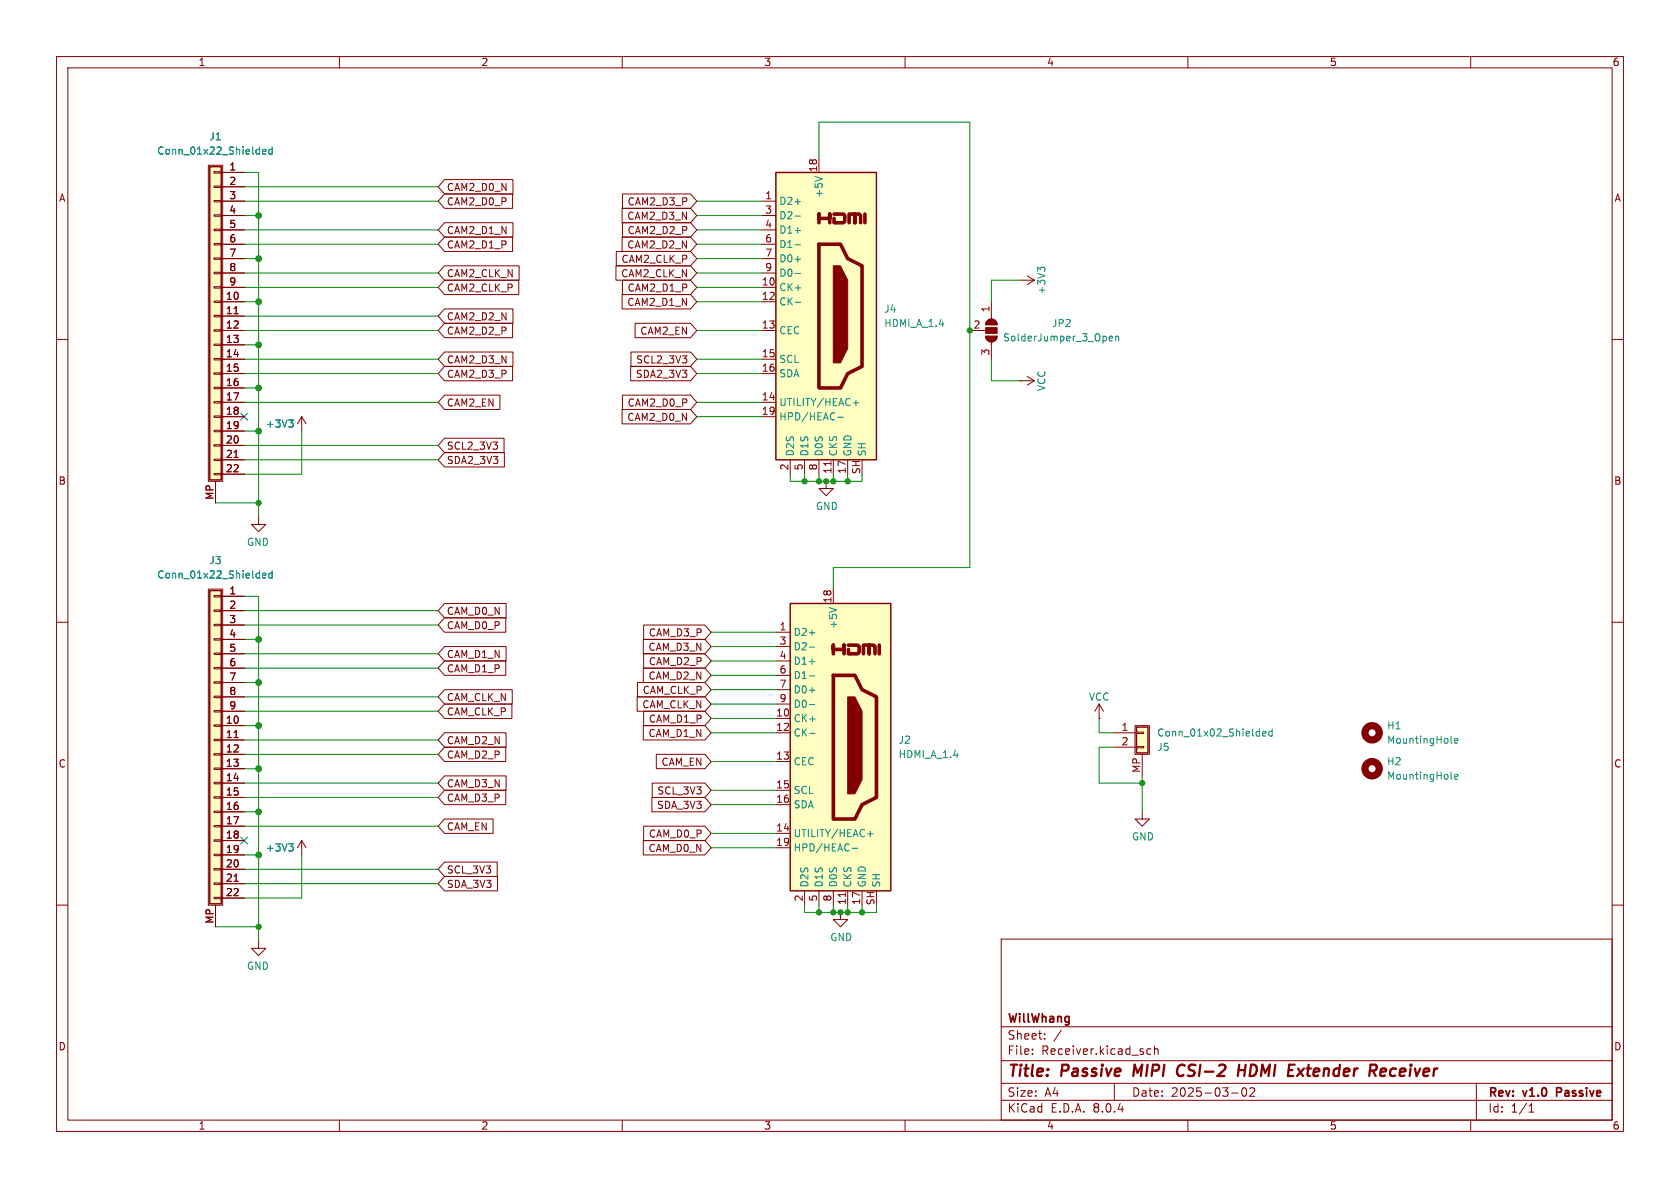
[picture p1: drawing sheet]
<svg xmlns="http://www.w3.org/2000/svg" width="297mm" height="210mm" viewBox="0 0 297 210" stroke-linecap="round" stroke-linejoin="round" font-family="sans-serif">
<g fill="none" stroke="#840000" stroke-width=".18">
<path d="M10 10h277v190h-277zM12 12h273v186h-273zM60 10v2M110 10v2M160 10v2M210 10v2M260 10v2M10 60h2M285 60h2M10 110h2M285 110h2M194.3 127h.1"/>
<path d="M194.3 124.5l-.8 1.2M194.3 124.5v2.5M194.3 124.5l.8 1.2M10 160h2M201.9 143.5v1.3h1.3l-1.3 1.3-1.2-1.3h1.2M285 160h2M177 166h108v32h-108zM60 198v2M110 198v2M160 198v2M177 194.5h108M177 191.5h108"/>
<path d="M177 187.5h108M177 181.5h108M182.5 186.3v.1M182.5 185.5v.1M184.7 183.6v.1M184.7 182.8v.1M187.6 182.1l-1.3 2M197 191.5v3M202.7 186.1l.3 .3 .5-.1M203.5 185.5l-.5-.1-.3 .3M204.1 185.5l.2-.1 .4 .1v.9M204.1 184.9v1.5"/>
<path d="M210 198v2M217.7 193.2h1.2M219.7 192.4l.2-.1a.81 .81 0 0 1 .6 .6 .81 .81 0 0 1-.3 .8l-.2 .1a.81 .81 0 0 1-.3-1.4zM221 192.4l.5-.1 .2 .1 .1 .3-.9 1.1h.9M260 198v2M261 191.5v6.5M270.3 196.6h.9M270.3 195.5l.4-.4v1.5"/>
</g>
<path d="M275.2 193.1h.6M275.8 192.3h-.6v1.5" fill="none" stroke="#840000" stroke-width=".3"/>
<path d="M200.6 188.2l-.3 2M208.1 189.7a.63 .63 0 0 0 1 .4M209.1 188.2a.88 .88 0 0 0-1 .9M219 189.2h1.1M219.1 188.2l-.3 2M220.2 188.2l-.2 2M229.5 188.9l.8 1.3M230.5 188.9l-1.2 1.3M244.1 190.1l.2 .1 .5-.1M244.1 189.2l.3-.3h.4l.3 .3-.1 .2-.9 .1" fill="none" stroke="#840000" stroke-width=".4"/>
<path d="M139.7 106.7h17.8v50.8h-17.8z" fill="#ffffc2"/>
<path d="M147.3 115.6v-1.6v.8h1.9v-.8v1.6M147.3 119.4h3.8l1.3 2.5 2.5 1.3v17.8l-2.5 1.2-1.3 2.6h-3.8zM150 114h1.6l.3 .3v1l-.3 .3h-1.6v-.8M152.7 115.6v-1.6h1v1.6v-1.6h.7l.3 .3v1.3M155.4 114v1.6" fill="none" stroke="#840000" stroke-width=".63"/>
<path d="M139.7 106.7h17.8v50.8h-17.8z" fill="none" stroke="#840000" stroke-width=".25"/>
<path d="M149.9 123.2h1.2l1.3 2.5v12.1l-1.3 2.5h-1.2z" fill="#840000" stroke="#840000" stroke-width=".18"/>
<g fill="none" stroke="#840000" stroke-width=".18">
<path d="M137.2 111.8h2.5M137.2 114.3h2.5M137.2 116.8h2.5M137.2 119.4h2.5M147.3 104.1v2.6M137.2 127h2.5M137.2 129.5h2.5M137.2 134.6h2.5M137.2 139.7h2.5M137.2 121.9h2.5M137.2 124.5h2.5M137.2 147.3h2.5"/>
<path d="M137.2 142.2h2.5M137.2 149.9h2.5M142.2 157.5v2.5M144.8 157.5v2.5M147.3 157.5v2.5M149.4 157.8v.7M149.9 157.5v2.5M152.4 157.5v2.5"/>
</g>
<path d="M143.1 111.9h1M143.1 114.4h1M143.1 116.9h1M143.1 119.5h1M146.6 107.4l1.3 .4M143.1 122h1M143.1 124.6h1M143.2 129.6h.9M150.6 150h1M153.4 147.4h.9M153.9 146.9v1" fill="none" stroke="#008484" stroke-width=".18"/>
<path d="M200.9 128.5h2v4.6h-2z" fill="#ffffc2"/>
<g fill="none" stroke="#840000" stroke-width=".18">
<path d="M171.4 58.4h2.8M174.2 59.4h2.1a1.02 1.02 0 0 1-1 1 1.02 1.02 0 0 1-1.1-1zM174.5 56.7a1.02 1.02 0 0 1 1.1-.2 1.02 1.02 0 0 1 .7 .9h-2.1zM175.3 53.3v3.1M175.3 60.5v3M180.3 67.3h.1M180.3 67.3h2.6M181.6 66.5l1.3 .8M182.9 67.3l-1.3 .8M196.8 129.5h4.1M196.8 132.1h4.1M200.7 128.3h2.5v5.1h-2.5z"/>
<path d="M200.9 132h1.3v.2h-1.3zM200.9 129.4h1.3v.3h-1.3zM201.9 133.4v3.8M53.3 148.6l.8 1.3M53.3 148.6v2.5M53.3 148.6l-.7 1.3M45.7 166.4v1.2h-1.3l1.3 1.3 1.3-1.3h-1.3M148.6 161.3v1.3h1.3l-1.3 1.2-1.3-1.2h1.3"/>
</g>
<path d="M200.9 128.5h2v4.6h-2z" fill="none" stroke="#840000" stroke-width=".25"/>
<path d="M196.1 59.8l.6-.1-.1-.2-.3-.1-.2 .2v.6h.5M197.2 59.5l.2-.1 .3 .1 .1 .8M197.2 59.4v.9M223.2 129.7l.6-.1v-.3h-.4l-.2 .2 .1 .6h.5M224.9 129.3h-.4l-.2 .2 .1 .6h.5M224.9 128.8v1.3M256.5 137.6l.2 .1M256.5 131.2l.2 .2M257.1 137.3l.6-.1v-.2l-.4-.1-.2 .2 .1 .6h.5M257.1 131l.6-.2v-.2l-.4-.1-.2 .2 .1 .6h.5M51 149.2h.8l-.4 .5M51.6 149.7l.2 .2v.3l-.2 .2" fill="none" stroke="#008484" stroke-width=".18"/>
<g fill="#840000" stroke="#840000" stroke-width=".18">
<path d="M174.5 56.7a1.02 1.02 0 0 1 1.1-.2 1.02 1.02 0 0 1 .7 .9h-2.1z"/>
<path d="M174.2 57.9h2.1v1h-2.1z"/>
<path d="M174.2 59.4h2.1a1.02 1.02 0 0 1-1 1 1.02 1.02 0 0 1-1.1-1z"/>
</g>
<g fill="none" stroke="#840000" stroke-width="1.3">
<circle cx="242.6" cy="135.9" r="1.27"/>
<circle cx="242.6" cy="129.5" r="1.27"/>
</g>
<path d="M137.2 30.5h17.7v50.8h-17.7z" fill="#ffffc2"/>
<path d="M144.8 39.4v-1.6v.8h1.9v-.8v1.6M147.4 37.8h1.7l.3 .3v1l-.3 .3h-1.7v-.8M150.1 39.4v-1.6h1v1.6v-1.6h.8l.2 .3v1.3M152.9 37.8v1.6M144.8 43.2h3.8l1.3 2.5 2.5 1.3v17.8l-2.5 1.2-1.3 2.6h-3.8z" fill="none" stroke="#840000" stroke-width=".63"/>
<path d="M137.2 30.5h17.7v50.8h-17.7z" fill="none" stroke="#840000" stroke-width=".25"/>
<path d="M147.3 47h1.3l1.3 2.5v12.1l-1.3 2.5h-1.3z" fill="#840000" stroke="#840000" stroke-width=".18"/>
<g fill="none" stroke="#840000" stroke-width=".18">
<path d="M134.6 35.6h2.6M134.6 38.1h2.6M144.8 27.9v2.6M134.6 50.8h2.6M134.6 53.3h2.6M134.6 58.4h2.6M134.6 40.6h2.6M134.6 43.2h2.6M134.6 45.7h2.6M134.6 48.3h2.6M53.3 73.7l.8 1.2M53.3 73.7v2.5"/>
<path d="M53.3 73.7l-.7 1.2M134.6 71.1h2.6M134.6 63.5h2.6M134.6 66h2.6M134.6 73.7h2.6M45.7 91.4v1.3h-1.3l1.3 1.3 1.3-1.3h-1.3M139.7 81.3v2.5M142.2 81.3v2.5M144.8 81.3v2.5M146.9 81.6v.7M147.3 81.3v2.5M149.9 81.3v2.5"/>
</g>
<g fill="none" stroke="#008484" stroke-width=".18">
<path d="M140.5 35.7h1M140.5 38.2h1M144.1 31.2l1.3 .4M140.5 40.7h1M140.5 43.3h1M140.5 45.8h1M140.5 48.4h1M140.6 53.4h1M51 74.2h.8l-.4 .5M51.6 74.7l.2 .3v.3l-.2 .2M148.1 73.8h1M150.8 71.2h1"/>
<path d="M151.3 70.7v1"/>
</g>
<path d="M37.1 104.4h2v55.4h-2z" fill="#ffffc2"/>
<g fill="none" stroke="#840000" stroke-width=".18">
<path d="M36.8 104.1h2.6v55.9h-2.6zM37.8 118h1.3v.2h-1.3zM37.8 115.4h1.3v.3h-1.3zM37.8 112.9h1.3v.3h-1.3zM37.8 110.4h1.3v.2h-1.3zM37.8 107.8h1.3v.3h-1.3zM37.8 105.3h1.3v.2h-1.3zM39.1 105.4h4.1M39.1 108h4.1M39.1 110.5h4.1M39.1 113h4.1M39.1 115.6h4.1"/>
<path d="M39.1 118.1h4.1M37.8 138.3h1.3v.3h-1.3zM37.8 135.8h1.3v.2h-1.3zM37.8 133.2h1.3v.3h-1.3zM37.8 130.7h1.3v.2h-1.3zM37.8 128.1h1.3v.3h-1.3zM37.8 125.6h1.3v.3h-1.3zM37.8 123.1h1.3v.2h-1.3zM37.8 120.5h1.3v.3h-1.3zM39.1 128.3h4.1M39.1 130.8h4.1M39.1 133.4h4.1"/>
<path d="M39.1 135.9h4.1M39.1 138.4h4.1M39.1 120.7h4.1M39.1 123.2h4.1M39.1 125.7h4.1M41.4 130.4h.7M37.8 158.6h1.3v.3h-1.3zM37.8 156.1h1.3v.2h-1.3zM37.8 153.5h1.3v.3h-1.3zM37.8 151h1.3v.3h-1.3zM37.8 148.5h1.3v.2h-1.3zM37.8 145.9h1.3v.3h-1.3z"/>
<path d="M37.8 143.4h1.3v.2h-1.3zM37.8 140.8h1.3v.3h-1.3zM39.1 141h4.1M39.1 143.5h4.1M39.1 146.1h4.1M39.1 148.6h4.1M39.1 151.1h4.1M39.1 153.7h4.1M39.1 156.2h4.1M39.1 158.8h4.1M41.4 155.8h.7M38.1 160v3.8"/>
</g>
<path d="M37.1 104.4h2v55.4h-2z" fill="none" stroke="#840000" stroke-width=".25"/>
<path d="M46.4 101.8l.6-.2v-.2l-.4-.1-.2 .2 .1 .6h.5M48.1 101.4l-.4-.1-.2 .3 .1 .5h.5M48.1 100.9v1.3" fill="none" stroke="#008484" stroke-width=".18"/>
<path d="M37.1 29.5h2v55.3h-2z" fill="#ffffc2"/>
<g fill="none" stroke="#840000" stroke-width=".18">
<path d="M36.8 29.2h2.6v55.9h-2.6zM37.8 38h1.3v.2h-1.3zM37.8 35.4h1.3v.3h-1.3zM37.8 32.9h1.3v.2h-1.3zM37.8 30.4h1.3v.2h-1.3zM39.1 30.5h4.1M39.1 33h4.1M39.1 35.6h4.1M39.1 38.1h4.1M78.6 34.3h12v2.5h-12l-1.1-1.2zM78.6 31.7h12.1v2.6h-12.1l-1.1-1.3zM78.6 39.4h12.1v2.5h-12.1l-1.1-1.3z"/>
<path d="M110 36.8h12.1l1.1 1.3-1.1 1.3h-12.1zM110 39.4h12.1l1.1 1.2-1.1 1.3h-12.1zM110 34.3h12.1l1.1 1.3-1.1 1.2h-12.1zM37.8 58.3h1.3v.2h-1.3zM37.8 55.8h1.3v.2h-1.3zM37.8 53.2h1.3v.3h-1.3zM37.8 50.7h1.3v.2h-1.3zM37.8 48.1h1.3v.3h-1.3zM37.8 45.6h1.3v.2h-1.3zM37.8 43.1h1.3v.2h-1.3zM37.8 40.5h1.3v.3h-1.3zM39.1 53.3h4.1"/>
<path d="M39.1 55.9h4.1M39.1 58.4h4.1M39.1 40.6h4.1M39.1 43.2h4.1M39.1 45.7h4.1M39.1 48.3h4.1M39.1 50.8h4.1M41.4 55.5h.7M78.6 49.5h13.1v2.6h-13.1l-1.1-1.3zM78.6 54.6h12.1v2.6h-12.1l-1.1-1.3zM78.6 41.9h12v2.6h-12l-1.1-1.3zM78.6 47h13.2v2.5h-13.2l-1.1-1.2z"/>
<path d="M78.6 57.1h12v2.6h-12l-1.1-1.3zM108.9 47h13.2l1.1 1.3-1.1 1.2h-13.2zM109 44.4h13.1l1.1 1.3-1.1 1.3h-13.1zM110 52.1h12.1l1.1 1.2-1.1 1.3h-12.1zM110 41.9h12.1l1.1 1.3-1.1 1.3h-12.1zM110 49.5h12.1l1.1 1.3-1.1 1.3h-12.1zM112.3 57.1h9.8l1.1 1.3-1.1 1.3h-9.8zM180.3 49.5h2.6M181.6 48.8l1.3 .7M182.9 49.5l-1.3 .8M37.8 78.6h1.3v.3h-1.3zM37.8 76.1h1.3v.2h-1.3z"/>
<path d="M37.8 73.5h1.3v.3h-1.3zM37.8 71h1.3v.2h-1.3zM37.8 68.5h1.3v.2h-1.3zM37.8 65.9h1.3v.3h-1.3zM37.8 63.4h1.3v.2h-1.3zM37.8 60.8h1.3v.3h-1.3zM39.1 61h4.1M39.1 63.5h4.1M39.1 66h4.1M39.1 68.6h4.1M39.1 71.1h4.1M39.1 73.7h4.1"/>
<path d="M39.1 76.2h4.1M39.1 78.7h4.1M78.6 69.8h9.8v2.6h-9.8l-1.1-1.3zM78.6 64.8h12v2.5h-12l-1.1-1.3zM78.6 62.2h12.1v2.6h-12.1l-1.1-1.3zM78.6 77.5h10.5v2.5h-10.5l-1.1-1.3zM110 72.4h12.1l1.1 1.3-1.1 1.2h-12.1zM110 69.8h12.1l1.1 1.3-1.1 1.3h-12.1zM111.5 64.8h10.6l1.1 1.2-1.1 1.3h-10.6zM111.6 62.2h10.5l1.1 1.3-1.1 1.3h-10.5zM37.8 83.7h1.3v.2h-1.3zM37.8 81.2h1.3v.2h-1.3z"/>
<path d="M38.1 85.1v3.8M39.1 81.3h4.1M39.1 83.8h4.1M41.4 80.9h.7M78.6 80h10.6v2.6h-10.6l-1.1-1.3zM146 85.1v1.3h1.3l-1.3 1.2-1.2-1.2h1.2M39.1 105.4h4.1M39.1 108h4.1M39.1 110.5h4.1M39.1 113h4.1M39.1 115.6h4.1M39.1 118.1h4.1"/>
<path d="M78.6 109.2h10.8v2.6h-10.8l-1.1-1.3zM78.6 106.7h10.9v2.5h-10.9l-1.1-1.2zM78.6 114.3h10.9v2.5h-10.9l-1.1-1.2zM78.6 116.8h10.8v2.6h-10.8l-1.1-1.3zM113.7 118.1h10.9l1.1 1.3-1.1 1.3h-10.9zM113.7 113h10.9l1.1 1.3-1.1 1.3h-10.9zM113.8 110.5h10.8l1.1 1.3-1.1 1.2h-10.8zM113.8 115.6h10.8l1.1 1.2-1.1 1.3h-10.8zM39.1 128.3h4.1M39.1 130.8h4.1M39.1 133.4h4.1M39.1 135.9h4.1"/>
<path d="M39.1 138.4h4.1M39.1 120.7h4.1M39.1 123.2h4.1M39.1 125.7h4.1M41.4 130.4h.7M78.6 139.7h10.8v2.5h-10.8l-1.1-1.2zM78.6 137.2h10.9v2.5h-10.9l-1.1-1.3zM78.6 124.5h11.9v2.5h-11.9l-1.1-1.3zM78.6 132.1h10.8v2.5h-10.8l-1.1-1.2zM78.6 121.9h12v2.6h-12l-1.1-1.3zM78.6 129.5h10.9v2.6h-10.9l-1.1-1.3zM112.6 123.2h12l1.1 1.3-1.1 1.2h-12z"/>
<path d="M112.7 120.6h11.9l1.1 1.3-1.1 1.3h-11.9zM113.7 128.3h10.9l1.1 1.2-1.1 1.3h-10.9zM113.8 125.7h10.8l1.1 1.3-1.1 1.3h-10.8zM115.3 138.4h9.3l1.1 1.3-1.1 1.3h-9.3zM116 133.3h8.6l1.1 1.3-1.1 1.3h-8.6zM39.1 141h4.1M39.1 143.5h4.1M39.1 146.1h4.1M39.1 148.6h4.1M39.1 151.1h4.1M39.1 153.7h4.1M39.1 156.2h4.1"/>
<path d="M39.1 158.8h4.1M41.4 155.8h.7M78.6 152.4h9.3v2.5h-9.3l-1.1-1.2zM78.6 144.8h8.6v2.5h-8.6l-1.1-1.2zM78.6 154.9h9.4v2.6h-9.4l-1.1-1.3zM113.7 148.6h10.9l1.1 1.3-1.1 1.2h-10.9zM113.8 146h10.8l1.1 1.3-1.1 1.3h-10.8zM115.2 141h9.4l1.1 1.2-1.1 1.3h-9.4zM38.1 160v3.8"/>
</g>
<path d="M37.1 29.5h2v55.3h-2z" fill="none" stroke="#840000" stroke-width=".25"/>
<path d="M46.4 26.8l.6-.1v-.2l-.4-.1-.2 .2 .1 .6h.5M48.1 26.5l-.4-.1-.2 .2 .1 .6h.5M48.1 26v1.2M183.9 47.7l-.4-.5v.8M183.9 47.5l.3-.3h.3l.2 .3M51 74.2h.8l-.4 .5M51.6 74.7l.2 .3v.3l-.2 .2M46.4 101.8l.6-.2v-.2l-.4-.1-.2 .2 .1 .6h.5M48.1 100.9v1.3M48.1 101.4l-.4-.1-.2 .3 .1 .5h.5M51 149.2h.8l-.4 .5M51.6 149.7l.2 .2v.3l-.2 .2" fill="none" stroke="#008484" stroke-width=".18"/>
<g fill="none" stroke="#008400" stroke-width=".18">
<path d="M43.2 30.5h2.5v60.9M43.2 38.1h2.5M43.2 35.6h34.3M43.2 33h34.3M123.2 38.1h11.4M123.2 35.6h11.4M144.8 27.9v-6.3h26.6v78.7h-24.1v3.8M43.2 45.7h2.5M43.2 40.6h34.3M43.2 43.2h34.3M43.2 48.3h34.3M43.2 58.4h34.3"/>
<path d="M43.2 53.3h2.5M43.2 50.8h34.3M43.2 55.9h34.3M123.2 45.7h11.4M123.2 40.6h11.4M123.2 43.2h11.4M123.2 48.3h11.4M123.2 58.4h11.4M123.2 53.3h11.4M123.2 50.8h11.4M180.3 49.5h-5v3.8M43.2 78.7h34.3"/>
<path d="M43.2 76.2h2.5M43.2 71.1h34.3M43.2 66h34.3M43.2 63.5h34.3M43.2 68.6h2.5M43.2 61h2.5M53.3 76.2v7.6h-10.1M123.2 71.1h11.4M123.2 73.7h11.4M123.2 66h11.4M123.2 63.5h11.4M175.3 63.5v3.8h5"/>
<path d="M38.1 88.9h7.6M43.2 81.3h34.3M139.7 83.8v1.3h12.7v-1.3M142.2 83.8v1.3M144.8 83.8v1.3M147.3 83.8v1.3M149.9 83.8v1.3M43.2 115.6h34.3M43.2 108h34.3M43.2 118.1h34.3M43.2 110.5h34.3M43.2 105.4h2.5v61"/>
<path d="M43.2 113h2.5M125.7 111.8h11.5M125.7 114.3h11.5M125.7 116.8h11.5M125.7 119.4h11.5M43.2 120.7h2.5M43.2 138.4h34.3M43.2 123.2h34.3M43.2 133.4h34.3M43.2 128.3h2.5M43.2 130.8h34.3M43.2 135.9h2.5"/>
<path d="M43.2 125.7h34.3M125.7 129.5h11.5M125.7 121.9h11.5M125.7 124.5h11.5M125.7 139.7h11.5M125.7 134.6h11.5M125.7 127h11.5M194.3 127v2.5h2.5M196.8 132.1h-2.5v6.3h7.6M201.9 137.2v6.3M43.2 146.1h34.3M43.2 141h34.3"/>
<path d="M43.2 156.2h34.3M43.2 153.7h34.3M43.2 143.5h2.5M43.2 151.1h2.5M53.3 151.1v7.7h-10.1M125.7 149.9h11.5M125.7 147.3h11.5M125.7 142.2h11.5M38.1 163.8h7.6M142.2 160v1.3h12.7v-1.3M144.8 160v1.3M147.3 160v1.3"/>
<path d="M149.9 160v1.3M152.4 160v1.3"/>
</g>
<path d="M42.6 73.1l1.2 1.2M43.8 73.1l-1.2 1.2M42.6 148l1.2 1.2M43.8 148l-1.2 1.2" fill="none" stroke="#000084" stroke-width=".18"/>
<g fill="#008400" stroke="#008400" stroke-width=".18">
<circle cx="45.7" cy="113" r=".51"/>
<circle cx="45.7" cy="88.9" r=".46"/>
<circle cx="142.2" cy="85.1" r=".46"/>
<circle cx="146" cy="85.1" r=".46"/>
<circle cx="144.8" cy="85.1" r=".46"/>
<circle cx="147.3" cy="85.1" r=".46"/>
<circle cx="149.9" cy="85.1" r=".46"/>
<circle cx="171.4" cy="58.4" r=".46"/>
<circle cx="144.8" cy="161.3" r=".46"/>
<circle cx="148.6" cy="161.3" r=".46"/>
<circle cx="149.9" cy="161.3" r=".46"/>
<circle cx="152.4" cy="161.3" r=".46"/>
<circle cx="147.3" cy="161.3" r=".46"/>
<circle cx="201.9" cy="138.4" r=".46"/>
<circle cx="45.7" cy="38.1" r=".51"/>
<circle cx="45.7" cy="68.6" r=".51"/>
<circle cx="45.7" cy="76.2" r=".51"/>
<circle cx="45.7" cy="61" r=".51"/>
<circle cx="45.7" cy="53.3" r=".51"/>
<circle cx="45.7" cy="45.7" r=".51"/>
<circle cx="45.7" cy="120.7" r=".51"/>
<circle cx="45.7" cy="135.9" r=".51"/>
<circle cx="45.7" cy="128.3" r=".51"/>
<circle cx="45.7" cy="151.1" r=".51"/>
<circle cx="45.7" cy="143.5" r=".51"/>
<circle cx="45.7" cy="163.8" r=".46"/>
</g>
<g font-size="2.8" fill="#840000">
<text x="178" y="190.9">Title:</text>
<text x="187.7" y="190.9">Passive</text>
<text x="201.2" y="190.9">MIPI</text>
<text x="209.7" y="190.9">CSI-2</text>
<text x="221.3" y="190.9">HDMI</text>
<text x="231" y="190.9">Extender</text>
<text x="246.1" y="190.9">Receiver</text>
</g>
<g font-size="2.1" fill="#840000">
<text x="178" y="184">Sheet:</text>
<text x="178" y="181.2">WillWhang</text>
<text x="178" y="186.7">File:</text>
<text x="184.1" y="186.7">Receiver.kicad_sch</text>
<text x="178" y="196.9">KiCad</text>
<text x="178" y="194.1">Size:</text>
<text x="184.7" y="194.1">A4</text>
<text x="185.7" y="196.9">E.D.A.</text>
<text x="193.3" y="196.9">8.0.4</text>
<text x="200" y="194.1">Date:</text>
<text x="207" y="194.1">2025-03-02</text>
<text x="263" y="194.3">Rev:</text>
<text x="263" y="196.9">Id:</text>
<text x="267.1" y="196.9">1/1</text>
<text x="269.4" y="194.3">v1.0</text>
<text x="275.8" y="194.3">Passive</text>
</g>
<g font-size="1.8" fill="#840000">
<text x="35" y="11.9">1</text>
<text x="85" y="11.9">2</text>
<text x="135" y="11.9">3</text>
<text x="185" y="11.9">4</text>
<text x="235" y="11.9">5</text>
<text x="285" y="11.9">6</text>
<text x="10.3" y="35.9">A</text>
<text x="40.4" y="30.2">1</text>
<text x="40.4" y="32.8">2</text>
<text x="40.4" y="35.3">3</text>
<text x="78.9" y="34">CAM2_D0_N</text>
<text x="135.2" y="35.3">1</text>
<text x="144.5" y="30.5" transform="rotate(-90 144.5 30.5)">18</text>
<text x="285.3" y="35.9">A</text>
<text x="40.4" y="37.8">4</text>
<text x="40.4" y="40.4">5</text>
<text x="78.9" y="36.5">CAM2_D0_P</text>
<text x="78.9" y="41.6">CAM2_D1_N</text>
<text x="110.8" y="39.1">CAM2_D3_N</text>
<text x="110.9" y="41.6">CAM2_D2_P</text>
<text x="110.9" y="36.5">CAM2_D3_P</text>
<text x="135.2" y="37.8">3</text>
<text x="135.2" y="40.4">4</text>
<text x="40.4" y="42.9">6</text>
<text x="40.4" y="45.5">7</text>
<text x="78.9" y="44.1">CAM2_D1_P</text>
<text x="109.8" y="46.7">CAM2_CLK_P</text>
<text x="110.8" y="44.1">CAM2_D2_N</text>
<text x="135.2" y="42.9">6</text>
<text x="135.2" y="45.5">7</text>
<text x="39.8" y="53.1">10</text>
<text x="40.4" y="48">8</text>
<text x="40.4" y="50.5">9</text>
<text x="78.9" y="51.8">CAM2_CLK_P</text>
<text x="78.9" y="49.2">CAM2_CLK_N</text>
<text x="109.7" y="49.2">CAM2_CLK_N</text>
<text x="110.9" y="51.8">CAM2_D1_P</text>
<text x="134.6" y="50.5">10</text>
<text x="134.6" y="53.1">12</text>
<text x="135.2" y="48">9</text>
<text x="39.8" y="55.6">11</text>
<text x="39.8" y="58.2">12</text>
<text x="78.9" y="56.8">CAM2_D2_N</text>
<text x="78.9" y="59.4">CAM2_D2_P</text>
<text x="110.8" y="54.3">CAM2_D1_N</text>
<text x="113.1" y="59.4">CAM2_EN</text>
<text x="134.6" y="58.2">13</text>
<text x="172" y="58.2">2</text>
<text x="175" y="55.3" transform="rotate(-90 175 55.3)">1</text>
<text x="39.8" y="60.7">13</text>
<text x="39.8" y="63.2">14</text>
<text x="39.8" y="65.8">15</text>
<text x="78.9" y="64.5">CAM2_D3_N</text>
<text x="112.4" y="64.5">SCL2_3V3</text>
<text x="134.6" y="63.2">15</text>
<text x="134.6" y="65.8">16</text>
<text x="175" y="62.9" transform="rotate(-90 175 62.9)">3</text>
<text x="39.8" y="68.3">16</text>
<text x="39.8" y="70.9">17</text>
<text x="78.9" y="67">CAM2_D3_P</text>
<text x="112.3" y="67">SDA2_3V3</text>
<text x="134.6" y="70.9">14</text>
<text x="39.8" y="73.4">18</text>
<text x="39.8" y="75.9">19</text>
<text x="78.9" y="72.1">CAM2_EN</text>
<text x="110.8" y="74.6">CAM2_D0_N</text>
<text x="110.9" y="72.1">CAM2_D0_P</text>
<text x="134.6" y="73.4">19</text>
<text x="39.8" y="78.5">20</text>
<text x="39.8" y="81">21</text>
<text x="39.8" y="83.6">22</text>
<text x="78.9" y="82.2">SDA2_3V3</text>
<text x="78.9" y="79.7">SCL2_3V3</text>
<text x="139.4" y="83.3" transform="rotate(-90 139.4 83.3)">2</text>
<text x="142" y="83.3" transform="rotate(-90 142 83.3)">5</text>
<text x="144.5" y="83.3" transform="rotate(-90 144.5 83.3)">8</text>
<text x="147.1" y="83.9" transform="rotate(-90 147.1 83.9)">11</text>
<text x="149.6" y="83.9" transform="rotate(-90 149.6 83.9)">17</text>
<text x="152.1" y="83.9" transform="rotate(-90 152.1 83.9)">SH</text>
<text x="10.3" y="85.9">B</text>
<text x="37.8" y="88.5" transform="rotate(-90 37.8 88.5)">MP</text>
<text x="285.3" y="85.9">B</text>
<text x="40.4" y="105.2">1</text>
<text x="40.4" y="107.7">2</text>
<text x="147.1" y="106.7" transform="rotate(-90 147.1 106.7)">18</text>
<text x="40.4" y="110.2">3</text>
<text x="40.4" y="112.8">4</text>
<text x="78.9" y="111.4">CAM_D0_P</text>
<text x="78.9" y="108.9">CAM_D0_N</text>
<text x="114.6" y="112.7">CAM_D3_P</text>
<text x="137.7" y="111.5">1</text>
<text x="40.4" y="115.3">5</text>
<text x="40.4" y="117.9">6</text>
<text x="78.9" y="116.5">CAM_D1_N</text>
<text x="78.9" y="119.1">CAM_D1_P</text>
<text x="114.5" y="115.3">CAM_D3_N</text>
<text x="114.6" y="117.8">CAM_D2_P</text>
<text x="137.7" y="114">3</text>
<text x="137.7" y="116.6">4</text>
<text x="137.7" y="119.1">6</text>
<text x="40.4" y="120.4">7</text>
<text x="40.4" y="122.9">8</text>
<text x="40.4" y="125.5">9</text>
<text x="78.9" y="124.1">CAM_CLK_N</text>
<text x="113.5" y="125.4">CAM_CLK_N</text>
<text x="113.5" y="122.9">CAM_CLK_P</text>
<text x="114.5" y="120.3">CAM_D2_N</text>
<text x="137.7" y="121.7">7</text>
<text x="137.7" y="124.2">9</text>
<text x="39.8" y="128">10</text>
<text x="39.8" y="130.6">11</text>
<text x="78.9" y="126.7">CAM_CLK_P</text>
<text x="78.9" y="131.8">CAM_D2_N</text>
<text x="114.5" y="130.5">CAM_D1_N</text>
<text x="114.6" y="128">CAM_D1_P</text>
<text x="137.1" y="126.7">10</text>
<text x="137.1" y="129.3">12</text>
<text x="198.2" y="129.3">1</text>
<text x="198.2" y="131.8">2</text>
<text x="10.3" y="135.9">C</text>
<text x="39.8" y="133.1">12</text>
<text x="39.8" y="135.6">13</text>
<text x="78.9" y="134.3">CAM_D2_P</text>
<text x="116.8" y="135.6">CAM_EN</text>
<text x="137.1" y="134.4">13</text>
<text x="201.7" y="136.7" transform="rotate(-90 201.7 136.7)">MP</text>
<text x="285.3" y="135.9">C</text>
<text x="39.8" y="138.2">14</text>
<text x="39.8" y="140.7">15</text>
<text x="39.8" y="143.3">16</text>
<text x="78.9" y="141.9">CAM_D3_P</text>
<text x="78.9" y="139.4">CAM_D3_N</text>
<text x="116.1" y="143.2">SDA_3V3</text>
<text x="116.1" y="140.7">SCL_3V3</text>
<text x="137.1" y="139.4">15</text>
<text x="137.1" y="142">16</text>
<text x="39.8" y="145.8">17</text>
<text x="39.8" y="148.3">18</text>
<text x="78.9" y="147">CAM_EN</text>
<text x="114.6" y="148.3">CAM_D0_P</text>
<text x="137.1" y="147.1">14</text>
<text x="137.1" y="149.6">19</text>
<text x="39.8" y="150.9">19</text>
<text x="39.8" y="153.4">20</text>
<text x="39.8" y="156">21</text>
<text x="78.9" y="154.6">SCL_3V3</text>
<text x="114.5" y="150.8">CAM_D0_N</text>
<text x="39.8" y="158.5">22</text>
<text x="78.9" y="157.2">SDA_3V3</text>
<text x="142" y="159.5" transform="rotate(-90 142 159.5)">2</text>
<text x="144.5" y="159.5" transform="rotate(-90 144.5 159.5)">5</text>
<text x="147.1" y="159.5" transform="rotate(-90 147.1 159.5)">8</text>
<text x="149.6" y="160.1" transform="rotate(-90 149.6 160.1)">11</text>
<text x="152.1" y="160.1" transform="rotate(-90 152.1 160.1)">17</text>
<text x="154.7" y="160.1" transform="rotate(-90 154.7 160.1)">SH</text>
<text x="37.8" y="163.4" transform="rotate(-90 37.8 163.4)">MP</text>
<text x="10.3" y="185.9">D</text>
<text x="285.3" y="185.9">D</text>
<text x="35" y="199.9">1</text>
<text x="85" y="199.9">2</text>
<text x="135" y="199.9">3</text>
<text x="185" y="199.9">4</text>
<text x="235" y="199.9">5</text>
<text x="285" y="199.9">6</text>
</g>
<g font-size="1.8" fill="#008484">
<text x="27.7" y="27.5">Conn_01x22_Shielded</text>
<text x="36.9" y="25">J1</text>
<text x="145.6" y="35.1" transform="rotate(-90 145.6 35.1)">+5V</text>
<text x="137.7" y="36.4">D2+</text>
<text x="137.7" y="39">D2-</text>
<text x="137.7" y="41.5">D1+</text>
<text x="137.7" y="44">D1-</text>
<text x="137.7" y="46.6">D0+</text>
<text x="137.7" y="51.7">CK+</text>
<text x="137.7" y="49.1">D0-</text>
<text x="185" y="52.2" transform="rotate(-90 185 52.2)">+3V3</text>
<text x="137.7" y="54.2">CK-</text>
<text x="137.7" y="59.3">CEC</text>
<text x="156.2" y="55.5">J4</text>
<text x="156.2" y="58">HDMI_A_1.4</text>
<text x="185.9" y="58">JP2</text>
<text x="137.7" y="64.4">SCL</text>
<text x="177.2" y="60.6">SolderJumper_3_Open</text>
<text x="137.7" y="72">UTILITY/HEAC+</text>
<text x="137.7" y="66.9">SDA</text>
<text x="185" y="69.2" transform="rotate(-90 185 69.2)">VCC</text>
<text x="46.9" y="75.8">+3V3</text>
<text x="137.7" y="74.5">HPD/HEAC-</text>
<text x="140.6" y="80.8" transform="rotate(-90 140.6 80.8)">D2S</text>
<text x="143.1" y="80.8" transform="rotate(-90 143.1 80.8)">D1S</text>
<text x="145.6" y="80.8" transform="rotate(-90 145.6 80.8)">D0S</text>
<text x="148.2" y="80.8" transform="rotate(-90 148.2 80.8)">CKS</text>
<text x="150.7" y="80.8" transform="rotate(-90 150.7 80.8)">GND</text>
<text x="153.3" y="80.8" transform="rotate(-90 153.3 80.8)">SH</text>
<text x="144.1" y="90.3">GND</text>
<text x="36.9" y="99.9">J3</text>
<text x="43.6" y="96.7">GND</text>
<text x="27.7" y="102.5">Conn_01x22_Shielded</text>
<text x="140.2" y="112.6">D2+</text>
<text x="148.2" y="111.3" transform="rotate(-90 148.2 111.3)">+5V</text>
<text x="140.2" y="115.2">D2-</text>
<text x="140.2" y="117.7">D1+</text>
<text x="140.2" y="120.2">D1-</text>
<text x="140.2" y="122.8">D0+</text>
<text x="140.2" y="125.3">D0-</text>
<text x="192.4" y="124.1">VCC</text>
<text x="140.2" y="127.9">CK+</text>
<text x="140.2" y="130.4">CK-</text>
<text x="158.8" y="131.7">J2</text>
<text x="204.5" y="130.4">Conn_01x02_Shielded</text>
<text x="245.1" y="129.1">H1</text>
<text x="245.1" y="131.7">MountingHole</text>
<text x="140.2" y="135.5">CEC</text>
<text x="158.8" y="134.2">HDMI_A_1.4</text>
<text x="204.5" y="132.9">J5</text>
<text x="245.1" y="135.5">H2</text>
<text x="140.2" y="140.6">SCL</text>
<text x="140.2" y="143.1">SDA</text>
<text x="245.1" y="138">MountingHole</text>
<text x="140.2" y="148.2">UTILITY/HEAC+</text>
<text x="200" y="148.8">GND</text>
<text x="46.9" y="150.7">+3V3</text>
<text x="140.2" y="150.7">HPD/HEAC-</text>
<text x="143.1" y="157" transform="rotate(-90 143.1 157)">D2S</text>
<text x="145.6" y="157" transform="rotate(-90 145.6 157)">D1S</text>
<text x="148.2" y="157" transform="rotate(-90 148.2 157)">D0S</text>
<text x="150.7" y="157" transform="rotate(-90 150.7 157)">CKS</text>
<text x="153.3" y="157" transform="rotate(-90 153.3 157)">GND</text>
<text x="155.8" y="157" transform="rotate(-90 155.8 157)">SH</text>
<text x="146.7" y="166.5">GND</text>
<text x="43.6" y="171.6">GND</text>
</g>
</svg>
